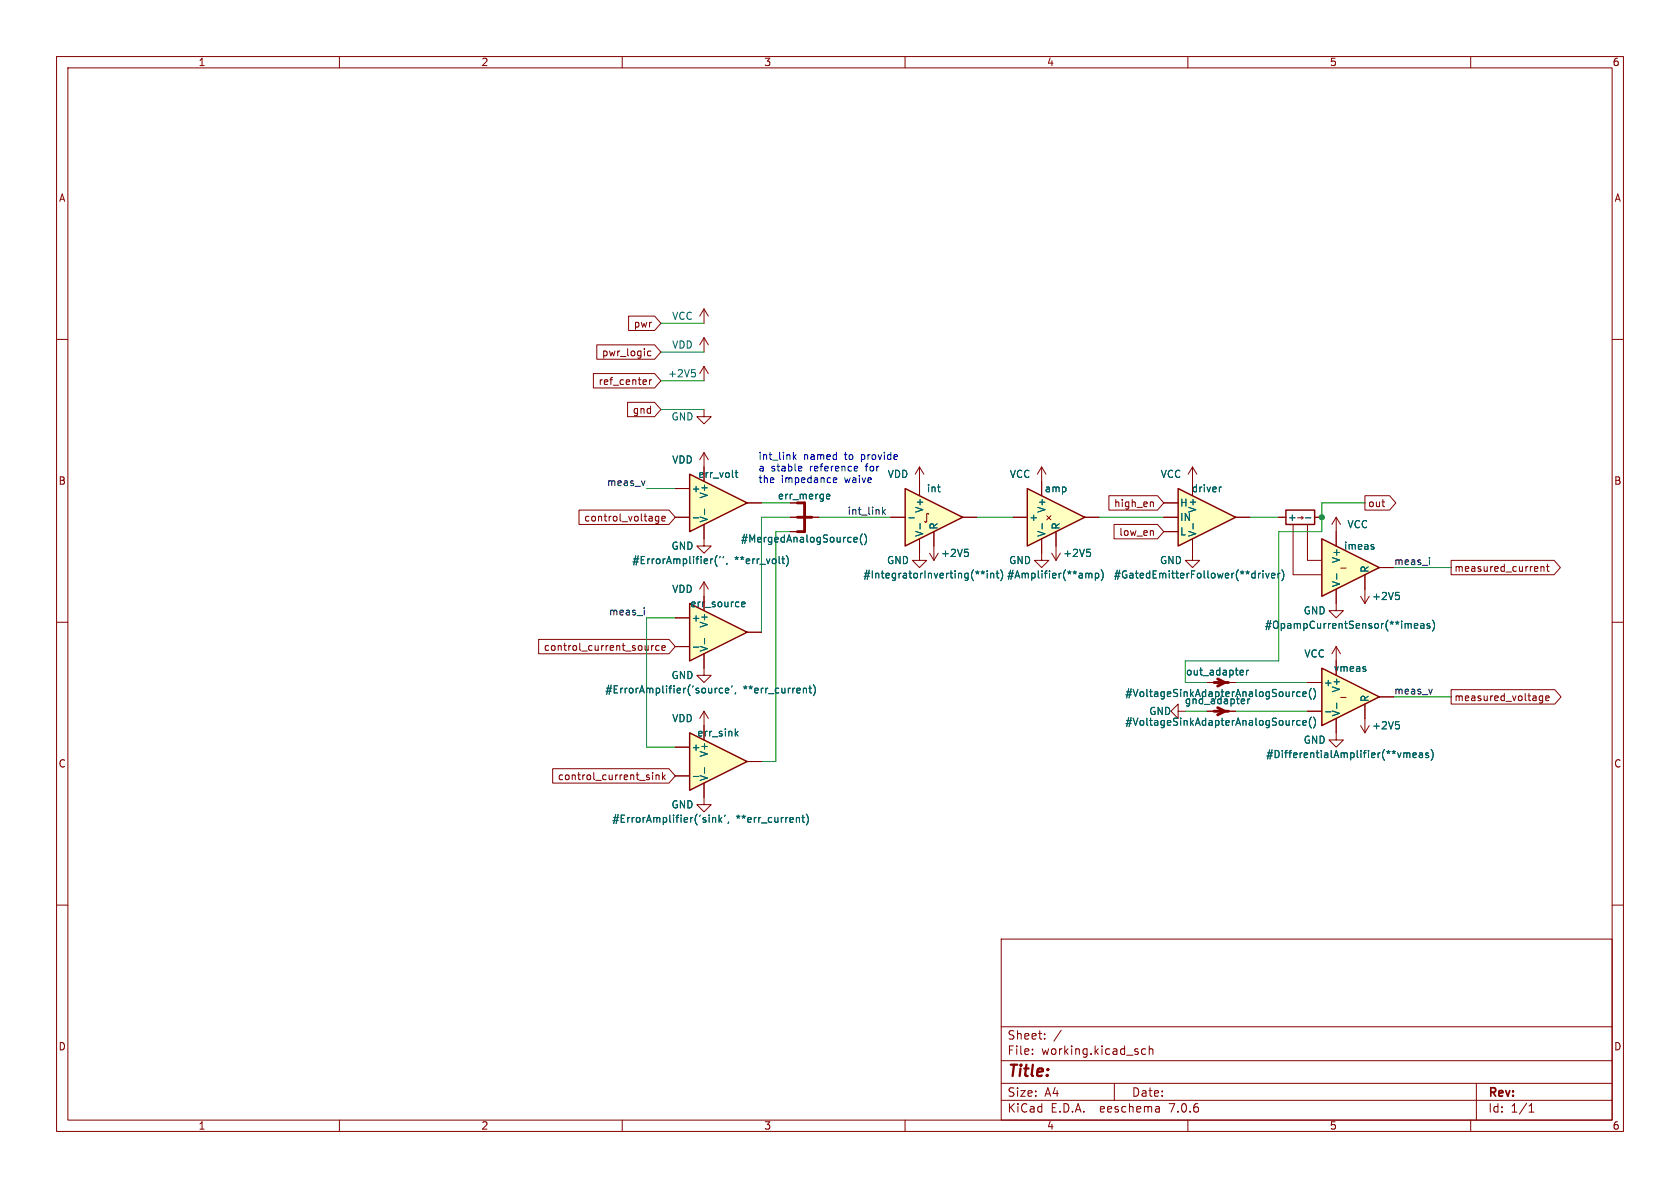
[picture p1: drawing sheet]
<svg xmlns="http://www.w3.org/2000/svg" width="297mm" height="210mm" viewBox="0 0 297 210" stroke-linecap="round" stroke-linejoin="round" font-family="sans-serif">
<g fill="none" stroke="#840000" stroke-width=".18">
<path d="M10 10h277v190h-277zM12 12h273v186h-273zM60 10v2M110 10v2M160 10v2M210 10v2M260 10v2M10 60h2M285 60h2M185.9 97.8l.8 1.3M186.7 96.5v2.6M187.5 97.8l-.8 1.3"/>
<path d="M10 110h2M236.2 106.7v1.3h1.3l-1.3 1.2-1.3-1.2h1.3M285 110h2M10 160h2M285 160h2M177 166h108v32h-108zM60 198v2M110 198v2M160 198v2M177 194.5h108M177 191.5h108M177 187.5h108"/>
<path d="M177 181.5h108M182.5 186.3v.1M182.5 185.5v.1M184.7 183.6v.1M184.7 182.8v.1M187.6 182.1l-1.3 2M197 191.5v3M202.5 185.5l-.4-.1-.3 .3v.4l.2 .2h.5M203.2 185.5l.2-.1 .3 .1 .1 .9M203.2 184.9v1.5M204.9 195.7l.1 .9M205 196.5l-.2 .1"/>
<path d="M205 196h-.2M210 198v2M260 198v2M261 191.5v6.5M270.3 196.6h.9M270.3 195.5l.4-.4v1.5"/>
</g>
<path d="M192.1 97.1h.6M192.6 97.6l.2 .2v.3l-.2 .3" fill="none" stroke="#006464" stroke-width=".18"/>
<path d="M181.6 86.4l10.2 5-10.2 5.1z" fill="#ffffc2"/>
<path d="M181.6 86.4l10.2 5-10.2 5.1z" fill="none" stroke="#840000" stroke-width=".25"/>
<path d="M179.1 91.4h2.5M184.1 82.6v5M184.1 95.3v2.5M184.1 82.6l-.7 1.2M184.1 82.6l.8 1.2M185.1 91.2l.7 .7M185.8 91.2l-.7 .7M186.7 94v2.5M191.8 91.4h2.5" fill="none" stroke="#840000" stroke-width=".18"/>
<path d="M184.2 92.5v1M192.1 101.3l.4 .2M192.5 101.5l.2-.2 .3 .1v.8M192.5 101.5v.7M193.6 101.4l.4-.1 .2 .3-.1 .5h-.5M193.6 101.3v1.3M194.7 100.7a1.46 1.46 0 0 1 0 2" fill="none" stroke="#006464" stroke-width=".18"/>
<path d="M233.7 95.3l10.1 5-10.1 5.1z" fill="#ffffc2"/>
<g fill="none" stroke="#840000" stroke-width=".18">
<path d="M162.6 97.8v1.3h1.2l-1.2 1.2-1.3-1.2h1.3M184.1 97.8v1.3h1.3l-1.3 1.2-1.2-1.2h1.2M210.8 97.8v1.3h1.3l-1.3 1.2-1.3-1.2h1.3M226.1 91.4h1.2M228.6 92.7v8.9h5.1M231.1 92.7v6.4h2.6M232.4 91.4h1.3M236.2 94v2.5M236.2 104.1v2.6M237 100.4h1M241.3 101.6v2.5M243.8 100.3h2.6"/>
<path d="M213.4 120.7h5M213.4 125.7h5"/>
</g>
<path d="M227.3 90.2h5.1v2.5h-5.1zM233.7 95.3l10.1 5-10.1 5.1z" fill="none" stroke="#840000" stroke-width=".25"/>
<g fill="none" stroke="#006464" stroke-width=".18">
<path d="M242.7 96.7l.2 .2-.2 .2M242.7 96.3h.2M219.4 118.5h.4v.3l-.6 .1M219.8 119.3h-.4M220.4 118.5v.8M220.7 118.5l-.3 .2M236.3 101.4v1M250 110.6l.6-.1v-.2l-.4-.1-.2 .2 .1 .6h.5M251.2 110.3h.5v.8M251.7 110.5l-.4 .1-.2 .2 .2 .3 .4-.1M252.8 110.3l-.3-.1-.2 .2v.2l.5 .1v.3h-.5M253.2 109.6a1.46 1.46 0 0 1 0 2"/>
<path d="M228.5 122.3v.8M228.5 127.4v.8M228.9 122.3l-.4 .2M228.9 127.4l-.4 .2M229.8 122.3h-.3l-.3 .2 .2 .6h.4M229.8 127.4h-.3l-.3 .2 .2 .6h.4M230.3 122.7l.6-.1v-.3h-.4l-.2 .2 .1 .6h.5M230.3 127.8l.6-.1v-.3h-.4l-.2 .1 .1 .7h.5M231.8 121.7a1.46 1.46 0 0 0 0 1.9M231.8 126.8a1.46 1.46 0 0 0 0 1.9M232.2 121.7a1.46 1.46 0 0 1 0 1.9M232.2 126.8a1.46 1.46 0 0 1 0 1.9"/>
</g>
<path d="M214.6 120.7h2.6M214.6 125.7h2.6M215.3 120l1.2 .7-1.2 .6M215.3 125.1l1.2 .6-1.2 .7" fill="none" stroke="#840000" stroke-width=".51"/>
<path d="M121.9 83.8l10.2 5.1-10.2 5.1z" fill="#ffffc2"/>
<path d="M121.9 83.8l10.2 5.1-10.2 5.1z" fill="none" stroke="#840000" stroke-width=".25"/>
<path d="M119.4 86.4h2.5M119.4 91.4h2.5M124.5 82.6v2.5M124.5 92.7v2.6M132.1 88.9h2.5M124.5 118.1v1.3h1.2l-1.2 1.3-1.3-1.3h1.3M240.5 105.4l.8 1.3M241.3 104.1v2.6M242.1 105.4l-.8 1.3M208.3 125.7v-1.2l-1.3 1.2 1.3 1.3v-1.3h1.2M236.2 129.5v1.3h1.3l-1.3 1.3-1.3-1.3h1.3M124.5 141v1.2h1.2l-1.2 1.3-1.3-1.3h1.3" fill="none" stroke="#840000" stroke-width=".18"/>
<g fill="none" stroke="#006464" stroke-width=".18">
<path d="M122.6 91.5h.9M124.6 90v1M126 98.8l-.3 .1M126.8 98.2a1.46 1.46 0 0 0 0 1.9M127.3 98.4l-.1 .2M127.9 98.4l-.1 .2M128.5 99.6l-.1 .2M130 83.6h.4M130.1 83.1v1.1l.3 .2M138.2 98.8h.5M138.4 98.4v1.1l.3 .1M139 98.2a1.46 1.46 0 0 1 0 1.9"/>
<path d="M246.7 104.7h.6M247.2 105.2l.2 .2v.3l-.2 .3"/>
</g>
<path d="M233.7 118.1l10.1 5.1-10.1 5.1z" fill="#ffffc2"/>
<path d="M233.7 118.1l10.1 5.1-10.1 5.1z" fill="none" stroke="#840000" stroke-width=".25"/>
<g fill="none" stroke="#840000" stroke-width=".18">
<path d="M236.2 91.4v2.6M236.2 91.4l-.7 1.3M236.2 91.4l.8 1.3M236.2 114.3v5.1M236.2 114.3l-.7 1.3M236.2 114.3l.8 1.3M231.1 120.7h2.6M231.1 125.7h2.6M236.2 127v2.5M237 123.3h1M240.5 128.3l.8 1.2M241.3 124.5v5"/>
<path d="M242.1 128.3l-.8 1.2M243.8 123.2h2.6"/>
</g>
<g fill="none" stroke="#006464" stroke-width=".18">
<path d="M241.4 118.3v.3M234.3 125.8h1M236.3 124.3v1M246.7 127.6h.6M247.2 128.1l.2 .2v.3l-.2 .2M248.2 133.1h.3l.2 .2M248.7 133.3l.2-.2h.3l.1 .8M248.7 133.3v.6M249.8 133.5l.6-.1-.1-.3h-.3l-.2 .2 .1 .6h.4M250.9 133.1h.5l.1 .8M251.5 133.4h-.4l-.2 .2 .2 .3h.4M252.5 133.1h-.3l-.2 .2 .1 .1 .4 .2v.3h-.5"/>
<path d="M253 132.5a1.46 1.46 0 0 1 0 1.9"/>
</g>
<path d="M208.3 86.4l10.1 5-10.1 5.1z" fill="#ffffc2"/>
<path d="M208.3 86.4l10.1 5-10.1 5.1z" fill="none" stroke="#840000" stroke-width=".25"/>
<path d="M139.7 91.4h5.1M139.7 94h2.5M205.7 91.4h2.6M205.7 88.9h2.6M205.7 94h2.6M210.8 82.6v5M210.8 95.3v2.5M210.8 82.6l-.7 1.2M210.8 82.6l.8 1.2M218.4 91.4h2.6" fill="none" stroke="#840000" stroke-width=".18"/>
<g fill="none" stroke="#006464" stroke-width=".18">
<path d="M146.1 88l.2 .2 .4-.1M146.1 87.5l.2-.1h.2l.2 .1v.2l-.6 .1M150.9 95.4l.7-.1-.1-.3h-.4l-.2 .2 .1 .6h.5M152.5 94.4a1.46 1.46 0 0 0 0 1.9M152.8 94.4a1.46 1.46 0 0 1 0 1.9M210.9 92.5v1M215.9 86.1l-.3 .2M222.5 101.3v.9M222.9 101.3l-.4 .3M223.3 100.9v.1M223.3 101.3v.9M223.8 101.3l.3 .9 .3-.9"/>
<path d="M224.8 101.8l.6-.2-.1-.2-.3-.1-.2 .2 .1 .6h.4M225.9 101.3v.9M226.3 101.3l-.4 .3M226.6 100.7a1.46 1.46 0 0 1 0 2"/>
</g>
<path d="M141 91.4h2.5M142.2 88.9v5.1h-1.2" fill="none" stroke="#840000" stroke-width=".51"/>
<path d="M121.9 129.5l10.2 5.1-10.2 5.1z" fill="#ffffc2"/>
<path d="M121.9 129.5l10.2 5.1-10.2 5.1z" fill="none" stroke="#840000" stroke-width=".25"/>
<path d="M119.4 132.1h2.5M119.4 137.2h2.5M124.5 128.3v2.5M124.5 138.4v2.6M132.1 134.6h2.5" fill="none" stroke="#840000" stroke-width=".18"/>
<g fill="none" stroke="#006464" stroke-width=".18">
<path d="M122.6 137.3h.9M124.6 135.7v1M130.1 129.6l.4 .5M130.5 129.3l-.5 .5M125.4 144.1v.1M125.4 144.5v.9M126 144.5v.9M126 144.6l.2-.1 .3 .1v.8M127.1 144.1v1.3M127.2 144.9l.4 .5M127.6 144.5l-.5 .5M128.2 144.1l-.1 .2"/>
<path d="M128.8 145.3l-.1 .2M141.2 144.5l.1 .2v.7M141.8 144.5h.4M141.9 144.1v1.1l.3 .2M142.5 143.9a1.46 1.46 0 0 1 0 1.9"/>
</g>
<path d="M121.9 106.7l10.2 5.1-10.2 5z" fill="#ffffc2"/>
<path d="M121.9 106.7l10.2 5.1-10.2 5z" fill="none" stroke="#840000" stroke-width=".25"/>
<g fill="none" stroke="#840000" stroke-width=".18">
<path d="M124.5 54.6v2.6M124.5 59.7v2.5M124.5 54.6l-.8 1.3M124.5 54.6l.7 1.3M124.5 59.7l-.8 1.3M124.5 59.7l.7 1.3M124.5 72.4v1.3h1.2l-1.2 1.2-1.3-1.2h1.3M124.5 64.8v2.5M124.5 64.8l-.8 1.2M124.5 64.8l.7 1.2M124.5 80v2.6M124.5 80l-.8 1.3"/>
<path d="M124.5 80l.7 1.3M162.6 82.6l-.8 1.2M162.6 82.6v2.5M162.6 82.6l.7 1.2M164.3 97.8l.8 1.3M165.1 96.5v2.6M165.9 97.8l-.8 1.3M119.4 109.2h2.5M119.4 114.3h2.5M124.5 102.9v5.1M124.5 115.6v2.5M124.5 102.9l-.8 1.2"/>
<path d="M124.5 102.9l.7 1.2M132.1 111.8h2.5M124.5 125.7v2.6M124.5 125.7l-.8 1.3M124.5 125.7l.7 1.3"/>
</g>
<g fill="none" stroke="#006464" stroke-width=".18">
<path d="M122.3 65.3h.6M122.7 65.8l.2 .3v.3l-.2 .2M170.5 97.1h.6M171 97.6l.2 .2v.3l-.2 .3M122.6 114.4h.9M124.6 112.9v.9M131.1 106.8l.6-.1v-.2l-.4-.1-.2 .2 .1 .6h.5M126.4 121.7v.8M126.8 121.7l-.4 .2M127.8 121.7h-.4l-.2 .2 .1 .5h.5M128.2 122.1l.6-.1v-.3h-.4l-.2 .1 .1 .6h.5M129.4 121.2l-.1 .3"/>
<path d="M130.1 122.4l-.2 .3M142.4 121.7l.2 .1v.7M143 121.7h.5M143.2 121.2v1.1l.3 .2M143.8 121a1.46 1.46 0 0 1 0 2"/>
</g>
<path d="M160 86.4l10.2 5-10.2 5.1z" fill="#ffffc2"/>
<path d="M160 86.4l10.2 5-10.2 5.1z" fill="none" stroke="#840000" stroke-width=".25"/>
<g fill="none" stroke="#840000" stroke-width=".18">
<path d="M111.1 55.9h4.6l1.1 1.3-1.1 1.2h-4.6zM104.9 66h10.8l1.1 1.3-1.1 1.3h-10.8zM105.5 61h10.2l1.1 1.2-1.1 1.3h-10.2zM110.9 71.1h4.8l1.1 1.3-1.1 1.3h-4.8zM114.8 67.1v.9M115.1 62.1h-.4l-.2 .2 .1 .5h.5M115.2 67.1l-.4 .3M102.4 90.2h15.9l1.1 1.2-1.1 1.3h-15.9zM116.5 91.3v1l-.3 .2h-.3M116.5 91.3h-.4l-.2 .2 .1 .5h.5M117 91.7l.6-.1-.1-.3h-.3l-.2 .1 .1 .6h.4M119.4 91.4h2.5"/>
<path d="M119.4 86.4h2.5M124.5 92.7v3.8h1.2l-1.2 1.3-1.3-1.3h1.3M124.5 82.6v2.5M132.1 88.9h2.5M139.7 91.4h5.1M139.7 94h2.5M157.5 91.4h2.5M162.6 85.1v2.5M162.6 95.3v2.5M165.1 94v2.5M170.2 91.4h2.5M179.1 91.4h2.5"/>
<path d="M184.1 85.1v2.5M184.1 95.3v2.5M186.7 94v2.5M191.8 91.4h2.5M196 87.6h8.6l1.1 1.3-1.1 1.3h-8.6zM196.9 92.7h7.7l1.1 1.3-1.1 1.3h-7.7zM203.5 88.7l.4 .2v.7M203.8 93.9l.1 .8M205.7 91.4h2.6M205.7 88.9h2.6M205.7 94h2.6M210.8 85.1v2.5"/>
<path d="M210.8 95.3v2.5M218.4 91.4h2.6M226.1 91.4h1.2M232.4 91.4h1.3M236.2 94v2.5M241.3 87.6h4.4l1.1 1.3-1.1 1.3h-4.4zM256.5 99.1h18.2l1.2 1.2-1.2 1.3h-18.2zM273.6 99.7v1.1l.3 .2M95.2 113h23.1l1.1 1.3-1.1 1.3h-23.1zM115.2 114.1v.9M115.6 114.1l-.4 .3M116.5 114.2l-.3-.1-.3 .3 .1 .5h.5"/>
<path d="M117 114.5l.6-.1-.1-.2-.3-.1-.2 .2 .1 .6h.4M119.4 109.2h2.5M119.4 114.3h2.5M124.5 105.4v2.6M124.5 115.6v2.5M132.1 111.8h2.5M236.2 104.1v2.6M236.2 116.8v2.6M241.3 101.6v2.5M243.8 100.3h2.6M272.4 100.2v.8M272.4 100.3l.2-.1h.3l.1 .8"/>
<path d="M273.4 100.2h.5M97.7 135.9h20.6l1.1 1.3-1.1 1.2h-20.6zM115.4 136.6v.1M115.4 137v.8M116 137v.8M116 137.1l.2-.1h.3v.8M117.1 136.6v1.2M117.2 137.3l.4 .5M117.6 137l-.5 .5M119.4 132.1h2.5M119.4 137.2h2.5M124.5 128.3v2.5"/>
<path d="M124.5 138.4v2.6M132.1 134.6h2.5M213.4 120.7h5M213.4 125.7h5M231.1 120.7h2.6M231.1 125.7h2.6M236.2 127v2.5M241.3 124.5v2.5M243.8 123.2h2.6M256.5 121.9h18.4l1.1 1.3-1.1 1.3h-18.4zM272.1 123.6l.3 .3 .3-.1M272.7 123v1l-.2 .3-.3-.1"/>
<path d="M272.7 123.1l-.3-.1-.3 .3M273.3 123.4l.6-.1-.1-.2-.4-.1-.1 .2v.6h.5"/>
</g>
<g fill="none" stroke="#006464" stroke-width=".18">
<path d="M122.6 91.5h.9M124.6 90v1M126 98.8l-.3 .1M126.8 98.2a1.46 1.46 0 0 0 0 1.9M127.3 98.4l-.1 .2M127.9 98.4l-.1 .2M128.5 99.6l-.1 .2M130 83.6h.4M130.1 83.1v1.1l.3 .2M138.2 98.8h.5M138.4 98.4v1.1l.3 .1M139 98.2a1.46 1.46 0 0 1 0 1.9"/>
<path d="M146.1 88l.2 .2 .4-.1M146.1 87.5l.2-.1h.2l.2 .1v.2l-.6 .1M150.9 95.4l.7-.1-.1-.3h-.4l-.2 .2 .1 .6h.5M152.5 94.4a1.46 1.46 0 0 0 0 1.9M152.8 94.4a1.46 1.46 0 0 1 0 1.9M160.7 91.5h.9M162.7 92.5v1M165.7 86.1h.5M166.1 86.9h.1M170.5 97.1h.6M171 97.6l.2 .2v.3l-.2 .3M184.2 92.5v1"/>
<path d="M192.1 97.1h.6M192.6 97.6l.2 .2v.3l-.2 .3M210.9 92.5v1M215.9 86.1l-.3 .2M242.7 96.7l.2 .2-.2 .2M242.7 96.3h.2M122.6 114.4h.9M124.6 112.9v.9M131.1 106.8l.6-.1v-.2l-.4-.1-.2 .2 .1 .6h.5M173.1 101.1l-.3 .1 .2 .3M173.4 101.1l.3 .1M173.7 100.9v.3"/>
<path d="M173.7 101.2l-.1 .3M173.7 101.2l.2 .3M174.1 101.1l-.4 .1M174.5 100.9v.1M174.5 101.3v.9M175.1 101.3v.9M175.1 101.5l.2-.2 .3 .1 .1 .8M176.1 101.3h.5M176.3 100.9v1.1l.3 .2M176.9 100.7a1.46 1.46 0 0 1 0 2M192.1 101.3l.4 .2M192.5 101.5l.2-.2 .3 .1v.8"/>
<path d="M192.5 101.5v.7M193.6 101.4l.4-.1 .2 .3-.1 .5h-.5M193.6 101.3v1.3M194.7 100.7a1.46 1.46 0 0 1 0 2M219.4 118.5h.4v.3l-.6 .1M219.8 119.3h-.4M220.4 118.5v.8M220.7 118.5l-.3 .2M222.5 101.3v.9M222.9 101.3l-.4 .3M223.3 100.9v.1M223.3 101.3v.9"/>
<path d="M223.8 101.3l.3 .9 .3-.9M224.8 101.8l.6-.2-.1-.2-.3-.1-.2 .2 .1 .6h.4M225.9 101.3v.9M226.3 101.3l-.4 .3M226.6 100.7a1.46 1.46 0 0 1 0 2M236.3 101.4v1M241.4 118.3v.3M246.7 104.7h.6M247.2 105.2l.2 .2v.3l-.2 .3M250 110.6l.6-.1v-.2l-.4-.1-.2 .2 .1 .6h.5M251.2 110.3h.5v.8M251.7 110.5l-.4 .1-.2 .2 .2 .3 .4-.1"/>
<path d="M252.8 110.3l-.3-.1-.2 .2v.2l.5 .1v.3h-.5M253.2 109.6a1.46 1.46 0 0 1 0 2M122.6 137.3h.9M124.6 135.7v1M126.4 121.7v.8M126.8 121.7l-.4 .2M127.8 121.7h-.4l-.2 .2 .1 .5h.5M128.2 122.1l.6-.1v-.3h-.4l-.2 .1 .1 .6h.5M129.4 121.2l-.1 .3M130.1 122.4l-.2 .3M130.1 129.6l.4 .5M130.5 129.3l-.5 .5"/>
<path d="M142.4 121.7l.2 .1v.7M143 121.7h.5M143.2 121.2v1.1l.3 .2M143.8 121a1.46 1.46 0 0 1 0 2M228.5 122.3v.8M228.5 127.4v.8M228.9 122.3l-.4 .2M228.9 127.4l-.4 .2M229.8 122.3h-.3l-.3 .2 .2 .6h.4M229.8 127.4h-.3l-.3 .2 .2 .6h.4M230.3 122.7l.6-.1v-.3h-.4l-.2 .2 .1 .6h.5M230.3 127.8l.6-.1v-.3h-.4l-.2 .1 .1 .7h.5"/>
<path d="M231.8 121.7a1.46 1.46 0 0 0 0 1.9M231.8 126.8a1.46 1.46 0 0 0 0 1.9M232.2 121.7a1.46 1.46 0 0 1 0 1.9M232.2 126.8a1.46 1.46 0 0 1 0 1.9M234.3 125.8h1M236.3 124.3v1M246.7 127.6h.6M247.2 128.1l.2 .2v.3l-.2 .2M248.2 133.1h.3l.2 .2M248.7 133.3l.2-.2h.3l.1 .8M248.7 133.3v.6M249.8 133.5l.6-.1-.1-.3h-.3l-.2 .2 .1 .6h.4"/>
<path d="M250.9 133.1h.5l.1 .8M251.5 133.4h-.4l-.2 .2 .2 .3h.4M252.5 133.1h-.3l-.2 .2 .1 .1 .4 .2v.3h-.5M253 132.5a1.46 1.46 0 0 1 0 1.9M125.4 144.1v.1M125.4 144.5v.9M126 144.5v.9M126 144.6l.2-.1 .3 .1v.8M127.1 144.1v1.3M127.2 144.9l.4 .5M127.6 144.5l-.5 .5M128.2 144.1l-.1 .2"/>
<path d="M128.8 145.3l-.1 .2M141.2 144.5l.1 .2v.7M141.8 144.5h.4M141.9 144.1v1.1l.3 .2M142.5 143.9a1.46 1.46 0 0 1 0 1.9"/>
</g>
<path d="M114 85l-.3 .8M156 89.7v1.2M156.1 90.4l.4 .5M156.5 90.1l-.5 .5M252.7 98.5v.2M252.7 99v.8M113.9 107.4v.2M113.9 107.9v.8M253.2 121.8l-.3 .9" fill="none" stroke="#0f0f0f" stroke-width=".18"/>
<path d="M140.3 80v1.2M140.4 80.7l.3 .5M140.7 80.4l-.4 .5M141.3 82.4l.4 .1 .1 .2-.6 .1M141.7 83.2l-.4 .1M147.3 84.9l.6-.1v-.3h-.4l-.2 .1 .1 .7h.5M151.2 82.4l.4 .1v.2l-.6 .1M151.6 83.2l-.4 .1" fill="none" stroke="#0000c2" stroke-width=".18"/>
<g fill="none" stroke="#009600" stroke-width=".18">
<path d="M116.8 57.2h7.7M116.8 67.3h7.7M116.8 62.2h7.7M116.8 72.4h7.7M114.3 86.4h5.1M134.6 88.9h5.1M139.7 94h-2.5v40.6h-2.6M139.7 91.4h-5.1v20.4M144.8 91.4h12.7M172.7 91.4h6.4M194.3 91.4h11.4M221 91.4h5.1"/>
<path d="M241.3 88.9h-7.6v5.1h-7.6v22.8h-16.6v3.9h3.9M119.4 109.2h-5.1v22.9h5.1M246.4 100.3h10.1M209.5 125.7h3.9M218.4 120.7h12.7M218.4 125.7h12.7M246.4 123.2h10.1"/>
</g>
<circle cx="233.7" cy="91.4" r=".46" fill="#009600" stroke="#009600" stroke-width=".18"/>
<text font-size="2.8" fill="#840000" x="178" y="190.9">Title:</text>
<g font-size="2.1" fill="#840000">
<text x="178" y="184">Sheet:</text>
<text x="178" y="186.7">File:</text>
<text x="184.1" y="186.7">working.kicad_sch</text>
<text x="178" y="196.9">KiCad</text>
<text x="178" y="194.1">Size:</text>
<text x="184.7" y="194.1">A4</text>
<text x="185.7" y="196.9">E.D.A.</text>
<text x="194.6" y="196.9">eeschema</text>
<text x="200" y="194.1">Date:</text>
<text x="207" y="196.9">7.0.6</text>
<text x="263" y="194.3">Rev:</text>
<text x="263" y="196.9">Id:</text>
<text x="267.1" y="196.9">1/1</text>
</g>
<g font-size="1.8" fill="#840000">
<text x="35" y="11.9">1</text>
<text x="85" y="11.9">2</text>
<text x="135" y="11.9">3</text>
<text x="185" y="11.9">4</text>
<text x="235" y="11.9">5</text>
<text x="285" y="11.9">6</text>
<text x="10.3" y="35.9">A</text>
<text x="285.3" y="35.9">A</text>
<text x="111.9" y="58.1">pwr</text>
<text x="106.3" y="63.2">pwr_logic</text>
<text x="105.7" y="68.3">ref_center</text>
<text x="111.8" y="73.3">gnd</text>
<text x="10.3" y="85.9">B</text>
<text x="137.4" y="88.5">err_merge</text>
<text x="196.9" y="89.9">high_en</text>
<text x="241.8" y="89.9">out</text>
<text x="285.3" y="85.9">B</text>
<text x="103.2" y="92.4">control_voltage</text>
<text x="163.1" y="92.3">þÿ&quot;+</text>
<text x="197.8" y="94.9">low_en</text>
<text x="230.4" y="92.3">-</text>
<text x="257" y="101.3">measured_current</text>
<text x="96" y="115.3">control_current_source</text>
<text x="257" y="124.1">measured_voltage</text>
<text x="10.3" y="135.9">C</text>
<text x="285.3" y="135.9">C</text>
<text x="98.5" y="138.1">control_current_sink</text>
<text x="10.3" y="185.9">D</text>
<text x="285.3" y="185.9">D</text>
<text x="35" y="199.9">1</text>
<text x="85" y="199.9">2</text>
<text x="135" y="199.9">3</text>
<text x="185" y="199.9">4</text>
<text x="235" y="199.9">5</text>
<text x="285" y="199.9">6</text>
</g>
<g font-size="1.8" fill="#006464">
<text x="118.7" y="56.7">VCC</text>
<text x="118.7" y="61.8">VDD</text>
<text x="118" y="66.9">+2V5</text>
<text x="118.6" y="74.5">GND</text>
<text x="118.7" y="82.1">VDD</text>
<text x="122.2" y="87.2">+</text>
<text x="123.3" y="84.7">err_volt</text>
<text x="125.3" y="88.2" transform="rotate(-90 125.3 88.2)">V+</text>
<text x="156.8" y="84.7">VDD</text>
<text x="163.8" y="87.2">int</text>
<text x="178.4" y="84.7">VCC</text>
<text x="184.6" y="87.2">amp</text>
<text x="205.1" y="84.7">VCC</text>
<text x="208.5" y="89.8">H</text>
<text x="210.6" y="87.2">driver</text>
<text x="125.3" y="92.5" transform="rotate(-90 125.3 92.5)">V-</text>
<text x="163.4" y="95" transform="rotate(-90 163.4 95)">V-</text>
<text x="163.4" y="90.7" transform="rotate(-90 163.4 90.7)">V+</text>
<text x="166" y="93.7" transform="rotate(-90 166 93.7)">R</text>
<text x="181.9" y="92.3">+</text>
<text x="185" y="95" transform="rotate(-90 185 95)">V-</text>
<text x="185" y="90.7" transform="rotate(-90 185 90.7)">V+</text>
<text x="187.6" y="93.7" transform="rotate(-90 187.6 93.7)">R</text>
<text x="208.5" y="92.3">IN</text>
<text x="208.5" y="94.8">L</text>
<text x="211.7" y="95" transform="rotate(-90 211.7 95)">V-</text>
<text x="211.7" y="90.7" transform="rotate(-90 211.7 90.7)">V+</text>
<text x="227.6" y="92.3">+ þÿ!’</text>
<text x="227.6" y="92.3">+</text>
<text x="238.1" y="93.6">VCC</text>
<text x="111.7" y="99.9">#ErrorAmplifier('',</text>
<text x="118.6" y="97.4">GND</text>
<text x="129.9" y="99.9">**err_volt)</text>
<text x="130.9" y="96.1">#MergedAnalogSource()</text>
<text x="156.7" y="99.9">GND</text>
<text x="166.3" y="98.7">+2V5</text>
<text x="178.3" y="99.9">GND</text>
<text x="187.9" y="98.7">+2V5</text>
<text x="205" y="99.9">GND</text>
<text x="237.1" y="99.6" transform="rotate(-90 237.1 99.6)">V+</text>
<text x="237.5" y="97.4">imeas</text>
<text x="242.2" y="101.3" transform="rotate(-90 242.2 101.3)">R</text>
<text x="118.7" y="105">VDD</text>
<text x="121.9" y="107.5">err_source</text>
<text x="152.5" y="102.5">#IntegratorInverting(**int)</text>
<text x="177.9" y="102.5">#Amplifier(**amp)</text>
<text x="196.8" y="102.5">#GatedEmitterFollower(**driver)</text>
<text x="237.1" y="103.9" transform="rotate(-90 237.1 103.9)">V-</text>
<text x="242.5" y="106.3">+2V5</text>
<text x="122.2" y="110.1">+</text>
<text x="125.3" y="111.1" transform="rotate(-90 125.3 111.1)">V+</text>
<text x="223.5" y="111.4">#OpampCurrentSensor(**imeas)</text>
<text x="230.4" y="108.8">GND</text>
<text x="125.3" y="115.3" transform="rotate(-90 125.3 115.3)">V-</text>
<text x="209.6" y="119.6">out_adapter</text>
<text x="230.5" y="116.4">VCC</text>
<text x="235.7" y="119">vmeas</text>
<text x="106.9" y="122.8">#ErrorAmplifier('source',</text>
<text x="118.6" y="120.2">GND</text>
<text x="131.4" y="122.8">**err_current)</text>
<text x="198.8" y="123.4">#VoltageSinkAdapterAnalogSource()</text>
<text x="209.4" y="124.7">gnd_adapter</text>
<text x="233.9" y="121.5">+</text>
<text x="237.1" y="122.5" transform="rotate(-90 237.1 122.5)">V+</text>
<text x="242.2" y="124.2" transform="rotate(-90 242.2 124.2)">R</text>
<text x="118.7" y="127.9">VDD</text>
<text x="123.2" y="130.4">err_sink</text>
<text x="198.8" y="128.5">#VoltageSinkAdapterAnalogSource()</text>
<text x="203.1" y="126.6">GND</text>
<text x="230.4" y="131.7">GND</text>
<text x="237.1" y="126.7" transform="rotate(-90 237.1 126.7)">V-</text>
<text x="242.5" y="129.1">+2V5</text>
<text x="122.2" y="132.9">+</text>
<text x="125.3" y="133.9" transform="rotate(-90 125.3 133.9)">V+</text>
<text x="223.8" y="134.2">#DifferentialAmplifier(**vmeas)</text>
<text x="118.6" y="143.1">GND</text>
<text x="125.3" y="138.2" transform="rotate(-90 125.3 138.2)">V-</text>
<text x="108.2" y="145.6">#ErrorAmplifier('sink',</text>
<text x="130.1" y="145.6">**err_current)</text>
</g>
<g font-size="1.8" fill="#0000c2">
<text x="134" y="81.4">int_link</text>
<text x="134" y="83.4">a</text>
<text x="136.3" y="83.4">stable</text>
<text x="142.1" y="81.4">named</text>
<text x="143.3" y="83.4">reference</text>
<text x="149.4" y="81.4">to</text>
<text x="152.5" y="81.4">provide</text>
<text x="153.3" y="83.4">for</text>
<text x="134" y="85.5">the</text>
<text x="138.1" y="85.5">impedance</text>
<text x="149.4" y="85.5">waive</text>
</g>
<g font-size="1.8" fill="#0f0f0f">
<text x="107.2" y="86">meas_v</text>
<text x="149.7" y="91.1">int_link</text>
<text x="246.4" y="100">meas_i</text>
<text x="107.6" y="108.9">meas_i</text>
<text x="246.4" y="122.8">meas_v</text>
</g>
</svg>
